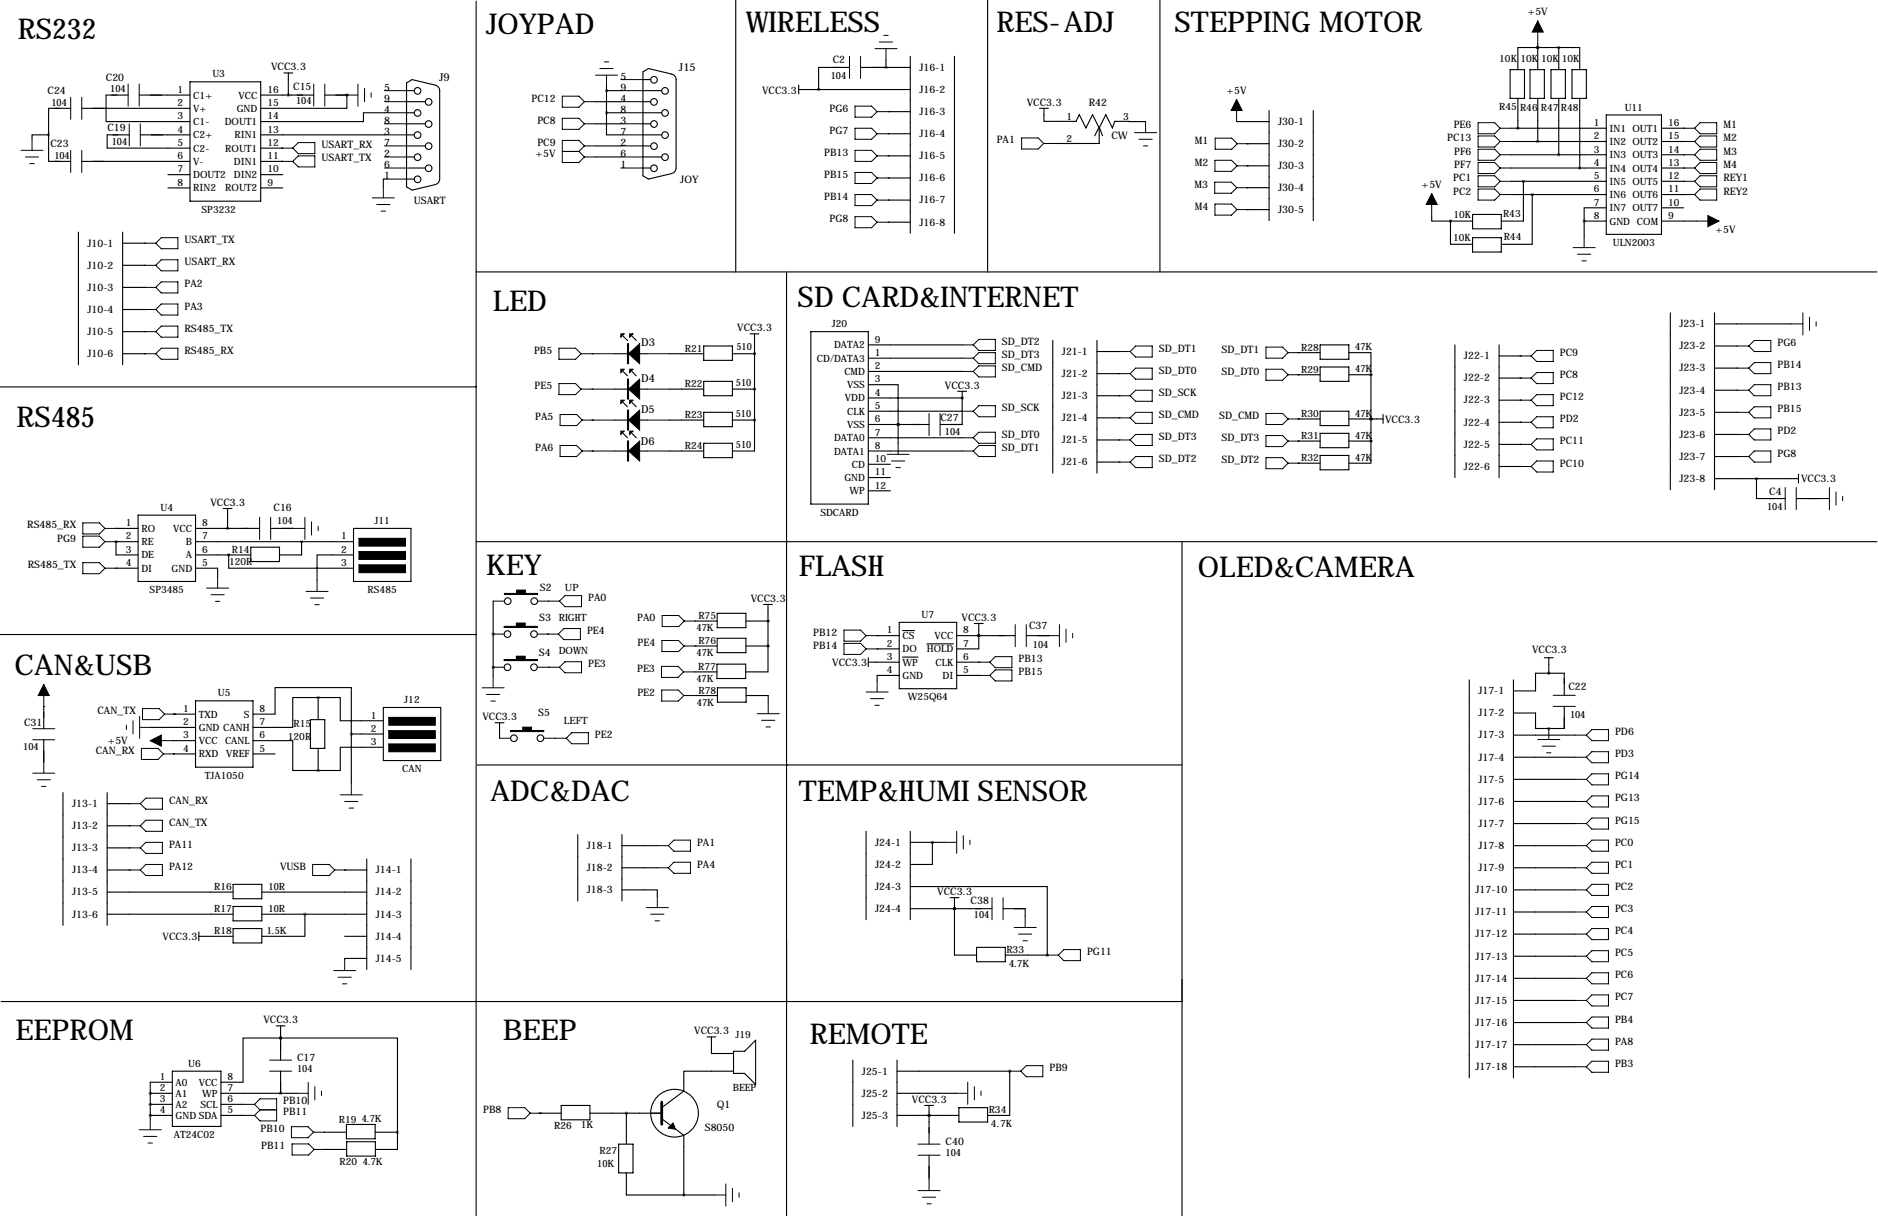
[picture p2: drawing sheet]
<svg xmlns="http://www.w3.org/2000/svg" width="432mm" height="279mm" viewBox="0 0 432 279" stroke-linecap="round" stroke-linejoin="round" font-family="sans-serif">
<g fill="none" stroke="#000" stroke-width=".25">
<path d="M43.7 18.8h16.2v27.4h-16.2zM65.3 16.8h2M66.3 16.8v5M100.1 19.6l-5.4-1.3-1.2 .8v23.8l1.2 .8 5.4-1.3M100.1 19.6a1.27 1.27 0 0 1 1 1.2M109.5 .3v279.1M139.4 19.8v6.1M147.8 18.3h1.8M154.4 17l-5.3-1.3-1.3 .8v23.9l1.3 .7 5.3-1.2M154.4 17a1.27 1.27 0 0 1 1 1.3v20.3a1.27 1.27 0 0 1-1 1.3M169.2 0v62.5M183.6 19.6v2"/>
<path d="M195.3 15.5h-7.1v5.1M197.9 15.5h11.4M203.7 13.7v1.8M209.3 13v40.6M219.5 13v40.6M227.1 0v62.5M266.7 0v62.5M347.2 16h3.3v6.6h-3.3zM349 16v-5.1h14.2v5.1M351.8 16h3.3v6.6h-3.3zM353.6 10.9h.1M353.6 9.9v6.1"/>
<path d="M356.6 16h3.3v6.6h-3.3zM358.4 10.9h.1M358.4 10.9v5.1M361.4 16h3.3v6.6h-3.3zM11.2 31h-3.8v1M16.3 24.9h-5.1v12.2h5.1M18.8 24.9h24.9M18.8 37.1h24.9M29.5 21.8h-5.1v6.1h19.3M29.7 31h-5.1v3h19.1M32 21.8h11.7M32.3 31h11.4"/>
<path d="M59.9 21.8h12.2M59.9 31h28.5M59.9 34h5.1M59.9 37.1h5.1M74.7 21.8h5.1M79.8 21.8v3.1h-19.9M79.8 21.8h.1M88.4 25.9h-4.8v2h-23.7M93.5 31h1.7M93.5 36.1h1.7M93.5 38.6h4.3M93.5 25.9h1.7"/>
<path d="M93.5 33.5h4.3M93.5 20.8h1.7M93.5 28.4h4.3M93.5 23.4h4.3M101.1 20.8v20.3a1.27 1.27 0 0 1-1 1.3M136.9 36.1h5.8M136.9 33.5h5.8M136.9 28.4h5.8M136.9 23.4h5.8M139.4 25.9v5.1h3.3M139.4 25.9h3.3M139.4 20.8h3.3"/>
<path d="M147.8 31h4.3M147.8 36.1h4.3M147.8 38.6h1.8M147.8 25.9h4.3M147.8 33.5h1.8M147.8 20.8h4.3M147.8 28.4h1.8M147.8 23.4h1.8M183.6 20.6h25.7M204.2 25.7h.1M204.2 30.7h.1M204.2 35.8h.1"/>
<path d="M204.2 25.7h5.1M204.2 30.7h5.1M204.2 35.8h5.1M239 24.9h2M240 24.9v3h7.4l.8-1.5 1.5 3 1.5-3 1.5 3 1.6-3 1.5 3 .5-1.5h7.1M252.7 29.2v3.8h-10.2M252.7 29.2l-1 2M252.7 29.2l.8 2M284.3 27.9h7.5M286.7 33h5.1M286.7 38.1h5.1M291.8 25.4v25.3"/>
<path d="M302 25.4v25.3M347.5 38.6h21.8M347.5 29.5h21.8M347.5 32.5h21.8M347.5 35.6h21.8M349 22.6v6.9M353.6 22.6v9.9M358.4 22.6v13M363.2 22.6v16M369.3 26.4h12.7v27.4h-12.7zM382 38.6h5.1M382 29.5h5.1"/>
<path d="M382 32.5h5.1M382 35.6h5.1M387.1 29.5h.1M387.1 32.5h.1M387.1 35.6h.1M387.1 38.6h.1M18 53.3v30.5M28.2 53.3v30.5M28.2 55.9h5.1M33.3 55.9h.1M38.6 40.1h5.1M38.6 43.2h5.1"/>
<path d="M59.9 40.1h5.1M59.9 43.2h5.1M88.4 41.1h-.3v1.8M93.5 41.1h1.7M204.2 40.9h.1M204.2 46h.1M204.2 51.1h.1M204.2 40.9h5.1M204.2 46h5.1M204.2 51.1h5.1M286.7 43.1h5.1M286.7 48.2h5.1"/>
<path d="M329.2 49.5v1.3h4.3M333.5 50.8h.1M333.5 50.8h5.1M333.5 50.8v5.3h5.1M338.6 49.3h6.6v3.3h-6.6zM338.6 54.6h6.6v3.3h-6.6zM347.5 41.7h21.8M347.5 44.7h21.8M350.3 41.7v9.1h-5.1M352.3 44.7v11.4h-7.1M364.2 50.8h.1M364.2 50.8h5.1"/>
<path d="M369.3 47.8h-5.1v6.6M382 41.7h5.1M382 44.7h5.1M382 47.8h5.1M382 50.8h8.1M387.1 41.7h.1M387.1 44.7h.1M28.2 61h5.1M28.2 66h5.1M28.2 71.1h5.1M28.2 76.2h5.1M33.3 61h.1"/>
<path d="M33.3 66h.1M33.3 71.1h.1M33.3 76.2h.1M109.5 62.5h322M143.3 77.2l1 1M145.3 77.2l1 1M161.8 79.5h6.6v3.3h-6.6zM172.5 76.7h2M173.5 76.7v26.9h-5.1M180.8 62.5v216.9M186.4 76.2h13.2v39.6h-13.2zM199.6 79.2h21.6"/>
<path d="M242.1 78.2v30.5M252.2 78.2v30.5M303.5 79.2h6.6v3.3h-6.6zM334.5 79.2v30.5M344.7 79.2v30.5M384 71.9v40.6M394.2 79.5h5.3M394.2 71.9v40.6M394.2 74.4h17.8M0 88.9h109.5M28.2 81.3h5.1M33.3 81.3h.1"/>
<path d="M136.1 81.3h.1M136.1 89.4h.1M136.1 96.5h.3M141.2 81.3h7.6M141.2 89.4h7.6M141.2 96.5h7.6M143.3 85.3l1 1.1M143.3 92.5l1 1M143.3 99.6l1 1M145.3 85.3l1 1.1M145.3 92.5l1 1M145.3 99.6l1 1"/>
<path d="M153.9 81.3h7.9M153.9 89.4h7.9M153.9 96.5h7.9M161.8 87.6h6.6v3.3h-6.6zM161.8 94.7h6.6v3.3h-6.6zM168.4 81.3h5.1M168.4 89.4h5.1M168.4 96.5h5.1M173.5 96.5h.1M173.5 89.4h.1M173.5 81.3h.1M199.6 88.4h6.9v9.1"/>
<path d="M199.6 82.3h21.6M199.6 85.3h21.6M199.6 91.4h21.6M199.6 94.5h21.6M199.6 97.5h14M206.5 97.5h.1M206.5 97.5v4.4M220.2 89.9h2M221.2 91.4h.1M221.2 89.9v7.6h-5M252.2 90.9h5.1M252.2 80.8h5.1"/>
<path d="M252.2 85.9h5.1M252.2 96h5.1M257.3 80.8h.1M257.3 85.9h.1M257.3 90.9h.1M257.3 96h.1M298.4 81h5.1M298.4 86.1h5.1M298.4 96.3h5.1M303.5 84.3h6.6v3.3h-6.6zM303.5 94.5h6.6v3.3h-6.6zM303.5 99.6h6.6v3.3h-6.6z"/>
<path d="M310.1 81h5.1v25.4h-5.1M310.1 86.1h5.1M310.1 96.3h7.9M315.2 86.1h.1M315.2 96.3h.1M318 95.2v2.1M344.7 81.8h5.1M344.7 86.9h5.1M344.7 91.9h5.1M344.7 97h5.1M394.2 94.7h5.3M394.2 84.6h5.3"/>
<path d="M394.2 89.7h5.3M394.2 99.8h5.3M31.7 118.4h13.3v15.2h-13.3zM51.3 116.8h2M52.3 116.8v4.6M136.1 103.6h.3M141.2 103.6h7.6M153.9 103.6h7.9M161.8 101.9h6.6v3.3h-6.6zM199.6 103.6h21.6M199.6 100.6h21.6M199.6 106.7h5.1"/>
<path d="M199.6 109.7h5.1M199.6 112.8h5.1M252.2 101.1h5.1M252.2 106.2h5.1M257.3 101.1h.1M257.3 106.2h.1M298.4 101.3h5.1M298.4 106.4h5.1M303.5 104.6h6.6v3.3h-6.6zM310.1 101.3h5.1M315.2 101.3h.1M344.7 102.1h5.1"/>
<path d="M344.7 107.2h5.1M394.2 104.9h5.3M394.2 110h19.3M403.9 110v4.6h6.6M413 114.6h5.1M413.5 109v2M418.1 114.6h.1M26.7 121.4h.1M26.7 130.6h.1M26.7 124.5h.1M26.7 124.5h5M26.7 121.4h5"/>
<path d="M26.7 124.5v3h5M26.7 130.6h5M45 124.5h36.3M45 121.4h14.7M45 127.5h12.7M45 130.6h5v2M52.6 127.5h.1M52.6 127.5v3.1h28.7M57.7 125.7h6.6v3.3h-6.6zM62.2 121.4h5.4M69.3 124.5v3h-5M81.3 127.5h-8.4v5.8"/>
<path d="M81.3 121.4h13.2v12.2h-13.2zM109.5 124.5h322M113.4 138.1v7.6M126.1 138.1h.1M175.6 138.9h2M176.6 138.9v9.5M271.8 124.5v154.9M0 145.8h109.5M113.4 145.7h.1M113.4 153.3h.1M113.4 145.7v9.8M125.8 145.7h.3"/>
<path d="M126.1 153.3h.1M159.7 154.4h5.1M159.8 159.8h5.1M159.8 148.4h.1M159.8 142.7h5.1M159.8 148.4h5.1M164.8 152.6h6.6v3.3h-6.6zM164.9 140.9h6.6v3.3h-6.6zM164.9 146.7h6.6v3.3h-6.6zM164.9 158h6.7v3.3h-6.7zM171.5 142.7h5.1M171.5 148.4h5.1"/>
<path d="M171.6 159.8h5v1.6M176.6 142.7h.1M176.6 148.4h.1M176.6 148.4v6h-5.2M199.6 151.1v2.1M199.6 152.1h7.2M201.7 146h.1M201.7 149.1h.1M201.7 146h5.1M201.7 149.1h5.1M206.8 143h13.2v15.2h-13.2zM206.8 155.2h-5.1v1.3"/>
<path d="M207.5 144.9h2.8M207.5 151h3.6M213.1 147.9h6.1M220 146h13.4M220 152.1h5M220 155.2h5M224 143.3h2.1M225 146h.1M225 152.1h.1M225 155.2h.1M225 143.3v5.8h-5M236 146h5"/>
<path d="M241 146h.1M337.8 156.2v91.4M348 156.2v91.4M355.1 151.1h2M356.1 154.7h-3v4.1h-5.1M356.1 154.7h3.6v5.1M356.1 151.1v3.6M10.1 162.4h.1M10.1 162.4v5M10.1 170v5.1M34.6 167.1h10.4M39.6 170.2h5.4"/>
<path d="M39.9 164.1h5.1M39.9 173.2h5.1M45 161h13.2v15.3h-13.2zM58.2 170.2h9.1v6.8h5.9M58.2 164.1h5v-6.1h17.6v10.7M58.2 173.2h5M71.4 165.4h3.3v6.6h-3.3zM73.2 160.3h-5.9v6.8h-9.1M73.2 160.3h.1M73.2 160.3h5v5.3h9.9M73.2 177h.1M73.2 160.3v5.1"/>
<path d="M73.2 172v5M80.8 168.7h7.3M80.8 168.7v11.4M88.1 171.7h-9.9v5.3h-5M88.1 162.6h13.2v12.2h-13.2zM109.7 175.8h162.1M113.8 166.1h2.1M114.9 166.1v3.5M127.6 169.6h.1M180.8 175.8h.1M348 163.8h5.1v3.6h3M348 168.9h14.2"/>
<path d="M348 174h14.2M348 179.1h14.2M356.1 167.4h.1M359.7 162.3v5.1h-3.6M14.5 182.1v30.5M24.6 182.1v30.5M24.6 184.7h5.1M24.6 189.7h5.1M24.6 194.8h5.1M24.6 199.9h5.1M29.7 184.7h.1M29.7 189.7h.1"/>
<path d="M29.7 194.8h.1M29.7 199.9h.1M79.2 199.9h5.1M84.3 197.4v25.4M94.5 197.4v25.4M132.8 191.8v15.2M143 194.3h8.1M143 199.4h8.1M143 191.8v15.2M199.1 191v20.3M209.3 191v20.3M209.3 193.5h8.1"/>
<path d="M214.4 193.5h.1M214.4 193.5v5.1h-5.1M348 184.1h14.2M348 189.2h14.2M348 194.3h14.2M348 199.4h14.2M24.6 205h29M24.6 210.1h29M45.7 215.1h7.9M45.7 214.1v2.1M53.6 203.2h6.6v3.3h-6.6zM53.6 208.3h6.6v3.3h-6.6z"/>
<path d="M53.6 213.4h6.6v3.3h-6.6zM60.2 205h24.1M60.2 210.1h24.1M70.1 210.1v5h-9.9M79.2 215.1h5.1M143 204.5h8.1v1.5M209.3 203.7h31.5v15.8M209.3 208.8h18.8M218.4 206.2h2.1M219.5 208.8h.1M219.5 206.2v13.3h5M224.5 217.7h6.6v3.3h-6.6z"/>
<path d="M230.6 208.8h5.1v1.8M231.1 219.5h9.7M240.8 219.5h.1M348 204.5h14.2M348 209.5h14.2M348 214.6h14.2M348 219.7h14.2M.3 230.1h109.2M63.5 235.7h2M64.5 238.5h-8.6v10.2h-5.1M64.5 238.5h.1M64.5 238.5h26.9v21.6"/>
<path d="M64.5 235.7v7.9M84.3 220.2h-5.1v.3M109.7 230.1h162.1M162.6 238.3h2M163.6 238.3v3.8h5.1M348 224.8h14.2M348 229.9h14.2M348 234.9h14.2M34.5 251.2h.1M34.5 253.7h.1M34.5 256.3h.1M34.5 251.2h5.1"/>
<path d="M34.5 253.7h5.1M34.5 256.3h5.1M39.6 246.1h11.2v12.7h-11.2zM39.6 248.7h-5.1v8.3M50.8 251.2h17.5M50.8 253.7h5.2M50.8 256.3h5.2M64.5 251.2h.1M64.5 246.1v5.1M79.7 258.4h6.6v3.3h-6.6zM124 255.8h5M129 254h6.6v3.3h-6.6z"/>
<path d="M135.6 255.8h16.5M144 255.8v7.1M152.1 257l5.1 3.9v13.7M168.7 246.1h-11.5v4.6l-5.1 3.8M168.7 241.6h2.5l2.5-2.6v10.2l-2.5-2.6h-2.5zM196.1 243.6v15.2M206.2 246.1h26M206.2 251.2h13.8M206.2 256.3h14.3M206.2 243.6v15.2M212.6 254h2M213.6 256.3h.1"/>
<path d="M213.6 254v8.9M220.5 254.5h6.6v3.3h-6.6zM232.2 246.1h.1M232.2 246.1v10.2h-5.1M348 240h14.2M348 245.1h14.2M74.6 260.1h5.1M74.6 264.1h5.1M79.7 262.3h6.6v3.3h-6.6zM86.3 260.1h5.1M91.4 260.1v4h-5.1M142.2 262.9h3.3v6.6h-3.3z"/>
<path d="M144 269.5v5.1h20.3M213.6 265.4v5.6"/>
<circle cx="150.4" cy="18.3" r=".76"/>
<circle cx="96" cy="31" r=".76"/>
<circle cx="96" cy="20.9" r=".76"/>
<circle cx="96" cy="36.1" r=".76"/>
<circle cx="96" cy="26" r=".76"/>
<circle cx="98.6" cy="33.6" r=".76"/>
<circle cx="98.6" cy="38.7" r=".76"/>
<circle cx="98.6" cy="23.4" r=".76"/>
<circle cx="98.6" cy="28.5" r=".76"/>
<circle cx="150.4" cy="33.6" r=".76"/>
<circle cx="150.4" cy="38.7" r=".76"/>
<circle cx="150.4" cy="23.4" r=".76"/>
<circle cx="150.4" cy="28.5" r=".76"/>
<circle cx="152.9" cy="31" r=".76"/>
<circle cx="152.9" cy="20.9" r=".76"/>
<circle cx="152.9" cy="26" r=".76"/>
<circle cx="152.9" cy="36.1" r=".76"/>
<circle cx="96" cy="41.2" r=".76"/>
<circle cx="116.7" cy="138.1" r=".76"/>
<circle cx="122.8" cy="138.1" r=".76"/>
<circle cx="116.7" cy="145.7" r=".76"/>
<circle cx="116.7" cy="153.3" r=".76"/>
<circle cx="122.8" cy="145.7" r=".76"/>
<circle cx="122.8" cy="153.3" r=".76"/>
<circle cx="118.2" cy="169.6" r=".76"/>
<circle cx="124.3" cy="169.6" r=".76"/>
<circle cx="155.1" cy="255.8" r="5.5"/>
</g>
<g fill="none" stroke="#000" stroke-width=".23">
<path d="M29.5 19.3v5.1M32 19.3v5.1M72.1 19.3v5.1M74.7 19.3v5.1M82.3 19.3v5.1M136.9 17.3h5.1M137.9 15.7h3.1M138.9 14.2h1.1M139.4 17.3v2.5M142.7 18.3h5.1M195.3 13v5M197.9 13v5"/>
<path d="M201.2 11.2h5M202.2 9.7h3M203.2 8.1h1M203.7 11.2v2.5M353.6 4.8v5.1M4.8 34.5h5.1M5.8 36.1h3.1M6.9 37.6h1M7.4 32v2.5M16.3 22.4v5M16.3 34.5v5.1M18.8 22.4v5"/>
<path d="M18.8 34.5v5.1M29.7 28.4v5.1M32.3 28.4v5.1M64.8 34h2.5M64.8 37.1h2.5M67.3 34l1.3-1.2h3.8v2.5h-3.8zM67.3 37.1l1.3-1.3h3.8v2.6h-3.8zM79.8 21.8h2.5M83.8 20.3v3.1M85.3 21.3v1.1M88.4 36.1h5.1M88.4 31h5.1"/>
<path d="M88.4 25.9h5.1M88.4 20.8h5.1M88.4 38.6h5.1M88.4 33.5h5.1M88.4 28.4h5.1M88.4 23.4h5.1M129.3 22.1h3.8l1.3 1.3-1.3 1.2h-3.8zM129.3 27.2h3.8l1.3 1.2-1.3 1.3h-3.8zM129.3 34.8h3.8M133.1 34.8l1.3 1.3M134.4 36.1h2.5M134.4 33.5h2.5"/>
<path d="M134.4 28.4h2.5M134.4 23.4h2.5M134.4 33.5l-1.3-1.2h-3.8v5h3.8l1.3-1.2M134.4 33.5l-1.3 1.3M142.7 36.1h5.1M142.7 31h5.1M142.7 25.9h5.1M142.7 20.8h5.1M142.7 38.6h5.1M142.7 33.5h5.1M142.7 28.4h5.1M142.7 23.4h5.1"/>
<path d="M196.6 34.5h3.8l1.3 1.3-1.3 1.3h-3.8zM196.6 24.4h3.8l1.3 1.3-1.3 1.2h-3.8zM196.6 29.5h3.8l1.3 1.2-1.3 1.3h-3.8zM196.6 39.6h3.8l1.3 1.3-1.3 1.3h-3.8zM201.7 35.8h2.5M201.7 25.7h2.5M201.7 30.7h2.5M234.9 31.7h3.8l1.3 1.3-1.3 1.2h-3.8zM240 33h2.5M260.9 30.5h5M261.9 32h3M262.9 33.5h1"/>
<path d="M263.4 27.9v2.6M279.3 36.8h3.9l1.2 1.3-1.2 1.3h-3.9zM279.4 31.8h3.8l1.3 1.2-1.3 1.3h-3.8zM284.3 22.9v5M284.4 38.1h2.6M284.5 33h2.5M339.9 37.3h3.8l1.2 1.3-1.2 1.3h-3.8zM339.9 28.2h3.8l1.2 1.3-1.2 1.2h-3.8zM339.9 31.2h3.8l1.2 1.3-1.2 1.3h-3.8zM339.9 34.3h3.8l1.2 1.3-1.2 1.2h-3.8zM344.9 38.6h2.6M344.9 29.5h2.6"/>
<path d="M344.9 32.5h2.6M344.9 35.6h2.6M387.1 38.6h2.5M387.1 29.5h2.5M387.1 32.5h2.5M387.1 35.6h2.5M389.6 38.6l1.3-1.3h3.8v2.6h-3.8zM389.6 32.5l1.3-1.3h3.8v2.6h-3.8zM389.6 35.6l1.3-1.3h3.8v2.5h-3.8zM390.9 28.2h3.8v2.5h-3.8l-1.3-1.2zM33.3 55.9h2.5M37.1 54.6h3.8v2.6h-3.8l-1.3-1.3z"/>
<path d="M85.6 45.5h5.1M86.6 47h3.1M87.6 48.5h1M88.1 42.9v2.6M88.4 41.1h5.1M196.6 44.7h3.8l1.3 1.3-1.3 1.2h-3.8zM196.6 49.8h3.8l1.3 1.3-1.3 1.2h-3.8zM201.7 40.9h2.5M201.7 46h2.5M201.7 51.1h2.5M279.3 41.9h3.8l1.3 1.2-1.3 1.3h-3.8zM279.3 46.9h3.9l1.2 1.3-1.2 1.2h-3.9z"/>
<path d="M284.4 43.1h2.5M284.4 48.2h2.6M329.2 44.4v5.1M339.9 43.4h3.8l1.2 1.3-1.2 1.3h-3.8zM339.9 40.4h3.8l1.2 1.3-1.2 1.2h-3.8zM344.9 44.7h2.6M344.9 41.7h2.6M361.7 56.9h5.1M362.7 58.4h3.1M363.7 59.9h1M364.2 54.4v2.5M387.1 44.7h2.5"/>
<path d="M387.1 41.7h2.5M389.6 44.7l1.3-1.3h3.8v2.6h-3.8zM390.1 50.8h5.1M390.9 40.4h3.8v2.5h-3.8l-1.3-1.2zM33.3 61h2.5M33.3 66h2.5M33.3 71.1h2.5M33.3 76.2h2.5M35.8 61l1.3-1.3h3.8v2.5h-3.8zM35.8 71.1l1.3-1.3h3.8v2.6h-3.8zM35.8 76.2l1.3-1.3h3.8v2.6h-3.8zM37.1 64.8h3.8v2.5h-3.8l-1.3-1.3z"/>
<path d="M221.2 79.2h2.6M225 78h3.9v2.5h-3.9l-1.2-1.3zM261.1 79.5h3.8v2.5h-3.8l-1.3-1.2zM291.1 79.8h3.8l1.3 1.2-1.3 1.3h-3.8zM399.5 79.5h2.6M403.4 78.2h3.8v2.6h-3.8l-1.3-1.3zM412 74.4h2.5M414.5 71.9v5.1M416.1 72.9v3M417.6 73.9v1M33.3 81.3h2.5M37.1 80h3.8v2.5h-3.8l-1.3-1.2z"/>
<path d="M128.5 80h3.8l1.3 1.3-1.3 1.2h-3.8zM128.5 88.1h3.8l1.3 1.3-1.3 1.3h-3.8zM128.8 95.2h3.8l1.3 1.3-1.3 1.3h-3.8zM133.6 81.3h7.6M133.6 89.4h7.6M133.9 96.5h7.3M148.8 81.3h5.1M148.8 89.4h5.1M148.8 96.5h5.1M213.6 95v5.1M216.2 95v5.1M221.2 82.3h2.6"/>
<path d="M221.2 85.3h2.6M221.2 94.5h2.6M223.8 85.3l1.2-1.2h3.9v2.5h-3.9zM225 81h3.9v2.6h-3.9l-1.2-1.3zM225 93.2h3.9v2.6h-3.9l-1.2-1.3zM225 99.3h3.9v2.6h-3.9l-1.2-1.3zM257.3 80.8h2.5M257.3 85.9h2.5M257.3 90.9h2.5M257.3 96h2.5M259.8 85.9l1.3-1.3h3.8v2.5h-3.8zM261.1 99.8h3.8v2.6h-3.8l-1.3-1.3z"/>
<path d="M261.1 89.7h3.8v2.5h-3.8l-1.3-1.3zM261.1 94.7h3.8v2.6h-3.8l-1.3-1.3zM291.1 84.8h3.8l1.3 1.3-1.3 1.3h-3.8zM291.1 95h3.8l1.3 1.3-1.3 1.2h-3.8zM296.2 81h2.5M296.2 86.1h2.5M296.2 96.3h2.5M349.5 81.8h2.5M349.5 86.9h2.5M349.5 91.9h2.5M349.5 97h2.5M352 91.9l1.3-1.2h3.8v2.5h-3.8z"/>
<path d="M352 86.9l1.3-1.3h3.8v2.5h-3.8zM352 81.8l1.3-1.3h3.8v2.6h-3.8zM352 97l1.3-1.2h3.8v2.5h-3.8zM399.5 84.6h2.6M399.5 89.7h2.6M399.5 94.7h2.6M399.5 99.8h2.6M402.1 89.7l1.3-1.3h3.8v2.5h-3.8zM402.1 94.7l1.3-1.2h3.8v2.5h-3.8zM403.4 83.3h3.8v2.6h-3.8l-1.3-1.3zM403.4 98.6h3.8v2.5h-3.8l-1.3-1.3zM59.7 118.9v5.1"/>
<path d="M62.2 118.9v5.1M70.1 118.9v5.1M71.6 119.9v3M128.8 102.4h3.8l1.3 1.2-1.3 1.3h-3.8zM133.9 103.6h7.3M148.8 103.6h5.1M204 104.4h5M205 105.9h3M206 107.4h1M206.5 101.9v2.5M221.2 103.6h2.6M221.2 100.6h2.6"/>
<path d="M225 102.4h3.9v2.5h-3.9l-1.2-1.3zM257.3 101.1h2.5M257.3 106.2h2.5M261.1 104.9h3.8v2.5h-3.8l-1.3-1.2zM291.1 100.1h3.8l1.3 1.2-1.3 1.3h-3.8zM291.1 105.2h3.8l1.3 1.2-1.3 1.3h-3.8zM296.2 101.3h2.5M296.2 106.4h2.5M349.5 102.1h2.5M349.5 107.2h2.5M352 107.2l1.3-1.3h3.8v2.6h-3.8zM352 102.1l1.3-1.3h3.8v2.6h-3.8z"/>
<path d="M399.5 104.9h2.6M402.1 104.9l1.3-1.3h3.8v2.6h-3.8zM410.5 112v5.1M413 112v5.1M418.1 114.6h2.5M420.6 112v5.1M422.1 113v3.1M423.7 114v1.1M19 120.1h3.9l1.2 1.3-1.2 1.3h-3.9zM19 123.2h3.9l1.2 1.3-1.2 1.2h-3.9zM19 129.3h3.9l1.2 1.3-1.2 1.2h-3.9zM24.1 121.4h2.6"/>
<path d="M24.1 130.6h2.6M24.1 124.5h2.6M47.5 135.1h5.1M48.5 136.7h3.1M49.5 138.2h1M50 132.6v2.5M67.6 121.4h2.5M70.4 135.9h5M71.4 137.4h3M72.4 138.9h1M72.9 133.3v2.6M73.2 120.9v1"/>
<path d="M113.4 138.1h2.6M123.6 138.1h5M129.9 136.9h3.8v2.5h-3.8l-1.3-1.3zM10.1 157.3v5.1M110.8 158h5.1M111.9 159.6h3M113.4 145.7h2.5M113.4 153.3h2.5M113.4 155.5v2.5M123.5 145.7h4.9M123.5 153.3h5.1M128.6 153.3l1.3-1.3h3.8v2.6h-3.8z"/>
<path d="M129.6 144.4h3.9v2.6h-3.9l-1.2-1.3zM152.1 153.1h3.8l1.3 1.3-1.3 1.3h-3.8zM152.1 158.5h3.9l1.2 1.3-1.2 1.3h-3.9zM152.2 147.2h3.8l1.3 1.2-1.3 1.3h-3.8zM152.2 141.4h3.9l1.2 1.3-1.2 1.3h-3.9zM157.2 154.4h2.5M157.2 159.8h2.6M157.3 148.4h2.5M157.3 142.7h2.6M194.1 144.8h3.8l1.2 1.2-1.2 1.3h-3.8zM194.1 147.8h3.8l1.2 1.3-1.2 1.3h-3.8zM199.1 146h2.6"/>
<path d="M199.1 159h5.1M199.1 149.1h2.6M201.7 156.5v2.5M225 152.1h2.6M225 155.2h2.6M228.9 150.9h3.8v2.5h-3.8l-1.3-1.3zM228.9 153.9h3.8v2.6h-3.8l-1.3-1.3zM233.4 143.5v5.1M236 143.5v5.1M241 146h2.6M243.6 143.5v5.1M245.1 144.5v3.1"/>
<path d="M246.6 145.5v1.1M357.1 159.8h5.1M7.5 167.4h5.1M7.5 170h5.1M7.5 177.6h5.1M8.5 179.2h3.1M10.1 175.1v2.5M29.1 166.6v1M30.6 165.6v3.1M32.1 167.1h2.5M32.1 164.6v5.1M32.5 172h3.8l1.3 1.2-1.3 1.3h-3.8z"/>
<path d="M32.8 162.8h3.8l1.2 1.3-1.2 1.3h-3.8zM34.5 170.2h5.1M37.6 173.2h2.5M37.8 164.1h2.6M112.9 161.1h1M114.9 169.6h2.5M125 169.6h2.6M127.7 169.6h2.5M131.5 168.4h3.8v2.5h-3.8l-1.3-1.3zM174.1 164h5.1M175.1 165.5h3.1M176.1 167h1"/>
<path d="M176.6 161.4v2.6M200.2 160.5h3M201.2 162.1h1M353.6 169.9h5M354.6 171.4h3M355.6 173h1M356.1 167.4v2.5M357.1 162.3h5.1M362.2 168.9h2.5M362.2 174h2.5M362.2 179.1h2.5M364.7 168.9l1.3-1.3h3.8v2.6h-3.8z"/>
<path d="M366 172.7h3.8v2.6h-3.8l-1.3-1.3zM366 177.8h3.8v2.5h-3.8l-1.3-1.2zM9.6 180.7h1M29.7 184.7h2.6M29.7 189.7h2.6M29.7 194.8h2.6M29.7 199.9h2.6M33.5 183.4h3.8v2.5h-3.8l-1.2-1.2zM33.5 188.5h3.8v2.5h-3.8l-1.2-1.3zM33.5 193.5h3.8v2.6h-3.8l-1.2-1.3zM33.5 198.6h3.8v2.6h-3.8l-1.2-1.3zM71.9 198.6h3.8l1.3 1.3-1.3 1.3h-3.8z"/>
<path d="M77 199.9h2.5M78.2 182.6h5.1M79.2 184.1h3.1M80.3 185.7h1M80.8 180.1v2.5M151.1 199.4h2.6M151.1 194.3h2.6M153.7 199.4l1.2-1.3h3.8v2.6h-3.8zM153.7 194.3l1.2-1.3h3.8v2.6h-3.8zM217.4 193.5h2.6M220 191v5.1M221.5 192v3.1"/>
<path d="M223 193v1.1M362.2 184.1h2.5M362.2 199.4h2.5M362.2 194.3h2.5M362.2 189.2h2.5M366 198.1h3.8v2.6h-3.8l-1.3-1.3zM366 193h3.8v2.6h-3.8l-1.3-1.3zM366 182.9h3.8v2.5h-3.8l-1.3-1.3zM366 188h3.8v2.5h-3.8l-1.3-1.3zM148.6 208.5h5.1M149.6 210.1h3.1M150.6 211.6h1"/>
<path d="M151.1 206v2.5M228.1 206.2v5.1M230.6 206.2v5.1M233.2 213.1h5.1M234.2 214.6h3M235.2 216.2h1M235.7 210.6v2.5M240.8 219.5h2.5M244.6 218.2h3.8v2.5h-3.8l-1.3-1.2zM362.2 214.6h2.5M362.2 204.5h2.5M362.2 209.5h2.5"/>
<path d="M362.2 219.7h2.5M366 203.2h3.8v2.5h-3.8l-1.3-1.2zM366 208.3h3.8v2.5h-3.8l-1.3-1.3zM366 213.4h3.8v2.5h-3.8l-1.3-1.3zM366 218.4h3.8v2.6h-3.8l-1.3-1.3zM76.7 223h5.1M77.7 224.5h3.1M78.7 226.1h1.1M79.2 220.5v2.5M362.2 224.8h2.5M362.2 229.9h2.5M362.2 234.9h2.5"/>
<path d="M366 223.5h3.8v2.6h-3.8l-1.3-1.3zM366 228.6h3.8v2.5h-3.8l-1.3-1.2zM366 233.7h3.8v2.5h-3.8l-1.3-1.3zM366 238.8h3.8v2.5h-3.8l-1.3-1.3zM32 259.6h5.1M34.5 257v2.6M56 253.7h2.5M56 256.3h2.5M58.5 253.7l1.3 1.3M58.5 253.7l1.3-1.2h3.8v5.1h-3.8l-1.3-1.3M59.8 255h3.8M59.8 255l-1.3 1.3"/>
<path d="M62 243.6h5.1M62 246.1h5.1M67 258.9h3.8l1.3 1.2-1.3 1.3h-3.8zM68.3 251.2h2.6M70.9 248.7v5M72.4 249.7v3M73.9 250.7v1M116.8 254.5h3.8l1.3 1.3-1.3 1.2h-3.8zM121.9 255.8h2.6M220 251.2h2.5M222.5 248.7v5M224 249.7v3"/>
<path d="M225.6 250.7v1M232.2 246.1h2.5M236 244.9h3.8v2.5h-3.8l-1.3-1.3zM362.2 245.1h2.5M362.2 240h2.5M366 243.8h3.8v2.6h-3.8l-1.3-1.3zM33 261.1h3.1M34 262.6h1.1M67.2 262.8h3.8l1.2 1.3-1.2 1.3h-3.8zM72.1 260.1h2.5M72.2 264.1h2.6M164.3 274.6h2.6"/>
<path d="M166.9 272v5.1M168.4 273v3.1M169.9 274.1v1M211.1 262.9h5.1M211.1 265.4h5.1M211.1 273.6h5.1M212.1 275.1h3M213.1 276.6h1M213.6 271v2.6"/>
</g>
<path d="M82.5 123.7h10.7v1.8h-10.7zM82.5 126.7h10.7v1.8h-10.7zM82.5 129.8h10.7v1.8h-10.7zM89.4 164.8h10.7v1.8h-10.7zM89.4 167.9h10.7v1.8h-10.7zM89.4 170.9h10.7v1.8h-10.7zM154.7 258.1l.6 1.3-1.6-.2z" fill="#000" stroke="#000" stroke-width=".25"/>
<g fill="#000" stroke="#000" stroke-width=".23">
<path d="M353.6 4.8l1.2 2.6h-2.5zM284.3 22.9l1.3 2.5h-2.5zM329.2 44.4l1.3 2.6h-2.6zM392.7 49.5l2.5 1.3-2.5 1.3zM142.7 76.7h.8l-.8 .8zM144.3 79h.2v4.6h-.2zM144.8 76.7h.7l-.7 .8zM144.5 81.3l2.6-2.3v4.6zM142.7 84.8h.8l-.8 .8zM142.7 91.9h.8l-.8 .8zM142.7 99.1h.8l-.8 .7zM144.3 87.1h.2v4.6h-.2z"/>
<path d="M144.3 94.2h.2v4.6h-.2zM144.8 84.8h.7l-.7 .8zM144.8 91.9h.7l-.7 .8zM144.8 99.1h.7l-.7 .7zM144.5 89.4l2.6-2.3v4.6zM144.5 96.5l2.6-2.3v4.6zM144.3 101.3h.2v4.6h-.2zM144.5 103.6l2.6-2.3v4.6zM116 136.3h2.8v-.7h2v.7h2.8v.3h-7.6zM10.1 157.3l1.2 2.5h-2.5zM115.9 143.9h2.8v-.7h2.1v.7h2.7v.3h-7.6zM115.9 151.5h2.8v-.7h2.1v.7h2.7v.3h-7.6z"/>
<path d="M34.5 170.2l2.6-1.3v2.5zM117.4 167.8h2.8v-.7h2v.7h2.8v.3h-7.6z"/>
</g>
<path d="M152.1 253.2v5.1" fill="none" stroke="#000" stroke-width=".63"/>
<path d="M79.7 21.8a.05 .05 0 0 0 .1 0 .05 .05 0 0 0-.1 0zM69.3 124.5a.05 .05 0 0 0 .1 0 .05 .05 0 0 0-.1 0zM73.1 160.3a.05 .05 0 0 0 .1 0 .05 .05 0 0 0-.1 0zM73.1 177a.05 .05 0 0 0 .1 0 .05 .05 0 0 0-.1 0zM80.7 168.7a.05 .05 0 0 0 .1 0 .05 .05 0 0 0-.1 0zM34.5 251.2a.05 .05 0 0 0 .1 0 .05 .05 0 0 0-.1 0zM34.5 253.7a.05 .05 0 0 0 .1 0 .05 .05 0 0 0-.1 0zM34.5 256.3a.05 .05 0 0 0 .1 0 .05 .05 0 0 0-.1 0zM139.4 25.9a.05 .05 0 0 0 .1 0 .05 .05 0 0 0-.1 0zM139.4 20.8a.05 .05 0 0 0 .1 0 .05 .05 0 0 0-.1 0zM403.8 110a.05 .05 0 0 0 .1 0 .05 .05 0 0 0-.1 0zM221.2 91.4a.05 .05 0 0 0 .1 0 .05 .05 0 0 0-.1 0zM225 146.1a.05 .05 0 0 0 .1 0 .05 .05 0 0 0-.1 0zM225 146.1a.05 .05 0 0 0 .1 0 .05 .05 0 0 0-.1 0zM219.4 208.8a.05 .05 0 0 0 .1 0 .05 .05 0 0 0-.1 0zM219.4 208.8a.05 .05 0 0 0 .1 0 .05 .05 0 0 0-.1 0zM232.1 246.1a.05 .05 0 0 0 .1 0 .05 .05 0 0 0-.1 0zM26.6 124.5a.05 .05 0 0 0 .1 0 .05 .05 0 0 0-.1 0zM364.2 50.8a.05 .05 0 0 0 .1 0 .05 .05 0 0 0-.1 0zM353.5 10.9a.05 .05 0 0 0 .1 0 .05 .05 0 0 0-.1 0zM353.5 10.9a.05 .05 0 0 0 .1 0 .05 .05 0 0 0-.1 0zM353.5 32.5a.05 .05 0 0 0 .1 0 .05 .05 0 0 0-.1 0zM350.2 41.7a.05 .05 0 0 0 .1 0 .05 .05 0 0 0-.1 0z" fill="#000" stroke="#000" stroke-width=".63"/>
<g font-size="6.6">
<text x="4.1" y="8.9">RS232</text>
<text x="111.8" y="7.9">JOYPAD</text>
<text x="171.4" y="7.4">W</text>
<text x="176.7" y="7.4">IRELESS</text>
<text x="229.1" y="7.4">RES-ADJ</text>
<text x="270.1" y="7.3">STEPPING MOTOR</text>
<text x="113.3" y="71.4">LED</text>
<text x="183.4" y="70.6">SD CARD&amp;INTERNET</text>
<text x="3.8" y="98">RS485</text>
<text x="111.8" y="132.1">KEY</text>
<text x="183.6" y="132.3">FLASH</text>
<text x="275.4" y="132.6">OLED&amp;CAMERA</text>
<text x="3.3" y="155.2">CAN&amp;USB</text>
<text x="112.8" y="184.1">ADC&amp;DAC</text>
<text x="183.6" y="184.1">TEMP&amp;HUMI SENSOR</text>
<text x="3.6" y="239">EEPROM</text>
<text x="115.6" y="238.9">BEEP</text>
<text x="186.2" y="239.8">REMOTE</text>
</g>
<g font-size="2.5">
<text x="156.1" y="16.3">J15</text>
<text x="100.9" y="18.6">J9</text>
<text x="147.5" y="79.6">D3</text>
<text x="147.5" y="87.8">D4</text>
<text x="147.4" y="94.8">D5</text>
<text x="147.4" y="102.2">D6</text>
</g>
<g font-size="2.4">
<text x="351.3" y="3.6">+5V</text>
<text x="62.3" y="16.2">VCC3.3</text>
<text x="191.5" y="14.4">C2</text>
<text x="211.4" y="16.3">J16-1</text>
<text x="10.9" y="21.6">C24</text>
<text x="24.3" y="18.6">C20</text>
<text x="67.4" y="20.8">C15</text>
<text x="88.3" y="20.8">5</text>
<text x="88.3" y="23.4">9</text>
<text x="122.2" y="23.4">PC12</text>
<text x="142.7" y="23.4">4</text>
<text x="142.7" y="18.3">5</text>
<text x="142.7" y="20.8">9</text>
<text x="175.2" y="21.5">VCC3.3</text>
<text x="211.4" y="21.3">J16-2</text>
<text x="282" y="21.6">+5V</text>
<text x="88.3" y="25.9">4</text>
<text x="88.3" y="28.4">8</text>
<text x="123.6" y="28.4">PC8</text>
<text x="142.7" y="28.4">3</text>
<text x="142.7" y="25.9">8</text>
<text x="190.7" y="25.7">PG6</text>
<text x="211.4" y="26.4">J16-3</text>
<text x="236.1" y="24.3">VCC3.3</text>
<text x="250.3" y="24.4">R42</text>
<text x="293.9" y="28.7">J30-1</text>
<text x="334.3" y="29.5">PE6</text>
<text x="396.2" y="29.5">M1</text>
<text x="11.6" y="33.8">C23</text>
<text x="24.7" y="30.2">C19</text>
<text x="73.9" y="34">USART_RX</text>
<text x="88.3" y="31">3</text>
<text x="88.3" y="33.5">7</text>
<text x="123.6" y="33.5">PC9</text>
<text x="142.7" y="33.5">2</text>
<text x="142.7" y="31">7</text>
<text x="189.5" y="35.8">PB13</text>
<text x="190.7" y="30.7">PG7</text>
<text x="211.4" y="31.5">J16-4</text>
<text x="229.2" y="33">PA1</text>
<text x="255.5" y="32">CW</text>
<text x="274.8" y="33">M1</text>
<text x="293.9" y="33.8">J30-2</text>
<text x="332.8" y="32.5">PC13</text>
<text x="334.4" y="35.6">PF6</text>
<text x="396.2" y="32.5">M2</text>
<text x="396.2" y="35.6">M3</text>
<text x="73.9" y="37.1">USART_TX</text>
<text x="88.3" y="41.1">1</text>
<text x="88.3" y="36.1">2</text>
<text x="88.3" y="38.6">6</text>
<text x="123.1" y="36.1">+5V</text>
<text x="142.7" y="38.6">1</text>
<text x="142.7" y="36.1">6</text>
<text x="189.5" y="40.9">PB15</text>
<text x="211.4" y="36.6">J16-5</text>
<text x="211.4" y="41.7">J16-6</text>
<text x="274.7" y="38.1">M2</text>
<text x="293.9" y="38.9">J30-3</text>
<text x="334.1" y="41.7">PC1</text>
<text x="334.4" y="38.6">PF7</text>
<text x="396.2" y="38.6">M4</text>
<text x="396.2" y="41.7">REY1</text>
<text x="95.1" y="46.8">USART</text>
<text x="156.4" y="42">JOY</text>
<text x="189.5" y="46">PB14</text>
<text x="211.4" y="46.7">J16-7</text>
<text x="274.6" y="43.1">M3</text>
<text x="293.9" y="43.9">J30-4</text>
<text x="326.9" y="43.2">+5V</text>
<text x="334.1" y="44.7">PC2</text>
<text x="396.2" y="44.7">REY2</text>
<text x="190.7" y="51.1">PG8</text>
<text x="211.4" y="51.8">J16-8</text>
<text x="274.7" y="48.2">M4</text>
<text x="293.9" y="48.9">J30-5</text>
<text x="394.4" y="53.6">+5V</text>
<text x="20.1" y="56.6">J10-1</text>
<text x="42.4" y="55.9">USART_TX</text>
<text x="20.1" y="61.7">J10-2</text>
<text x="42.4" y="61">USART_RX</text>
<text x="20.1" y="66.8">J10-3</text>
<text x="20.1" y="71.9">J10-4</text>
<text x="42.4" y="66">PA2</text>
<text x="42.4" y="71.1">PA3</text>
<text x="20.1" y="77">J10-5</text>
<text x="42.4" y="76.2">RS485_TX</text>
<text x="169.5" y="76.1">VCC3.3</text>
<text x="386.1" y="75.2">J23-1</text>
<text x="20.1" y="82">J10-6</text>
<text x="42.4" y="81.3">RS485_RX</text>
<text x="122.8" y="81.3">PB5</text>
<text x="230.4" y="79.2">SD_DT2</text>
<text x="230.4" y="82.3">SD_DT3</text>
<text x="244.2" y="81.5">J21-1</text>
<text x="266.4" y="80.8">SD_DT1</text>
<text x="280.9" y="81">SD_DT1</text>
<text x="336.6" y="82.5">J22-1</text>
<text x="358.6" y="81.8">PC9</text>
<text x="386.1" y="80.3">J23-2</text>
<text x="408.7" y="79.5">PG6</text>
<text x="122.9" y="89.4">PE5</text>
<text x="217.3" y="89.3">VCC3.3</text>
<text x="230.4" y="85.3">SD_CMD</text>
<text x="244.2" y="86.6">J21-2</text>
<text x="266.4" y="85.9">SD_DT0</text>
<text x="280.9" y="86.1">SD_DT0</text>
<text x="336.6" y="87.6">J22-2</text>
<text x="358.6" y="86.9">PC8</text>
<text x="386.1" y="85.3">J23-3</text>
<text x="408.7" y="84.6">PB14</text>
<text x="408.7" y="89.7">PB13</text>
<text x="230.4" y="94.5">SD_SCK</text>
<text x="244.2" y="91.7">J21-3</text>
<text x="266.4" y="90.9">SD_SCK</text>
<text x="336.6" y="92.7">J22-3</text>
<text x="358.6" y="91.9">PC12</text>
<text x="386.1" y="90.4">J23-4</text>
<text x="386.1" y="95.5">J23-5</text>
<text x="408.7" y="94.7">PB15</text>
<text x="123" y="96.5">PA5</text>
<text x="216.2" y="96.8">C27</text>
<text x="230.4" y="100.6">SD_DT0</text>
<text x="244.2" y="96.8">J21-4</text>
<text x="244.2" y="101.9">J21-5</text>
<text x="266.4" y="96">SD_CMD</text>
<text x="266.4" y="101.1">SD_DT3</text>
<text x="280.3" y="96.3">SD_CMD</text>
<text x="280.9" y="101.3">SD_DT3</text>
<text x="318.5" y="97.2">VCC3.3</text>
<text x="336.6" y="97.8">J22-4</text>
<text x="358.6" y="97">PD2</text>
<text x="386.1" y="100.6">J23-6</text>
<text x="408.7" y="99.8">PD2</text>
<text x="123" y="103.6">PA6</text>
<text x="230.4" y="103.6">SD_DT1</text>
<text x="244.2" y="106.9">J21-6</text>
<text x="266.4" y="106.2">SD_DT2</text>
<text x="280.9" y="106.4">SD_DT2</text>
<text x="336.6" y="102.9">J22-5</text>
<text x="336.6" y="107.9">J22-6</text>
<text x="358.6" y="102.1">PC11</text>
<text x="358.6" y="107.2">PC10</text>
<text x="386.1" y="105.7">J23-7</text>
<text x="408.7" y="104.9">PG8</text>
<text x="386.1" y="110.7">J23-8</text>
<text x="406.8" y="113.6">C4</text>
<text x="414.1" y="110.8">VCC3.3</text>
<text x="48.4" y="116.2">VCC3.3</text>
<text x="62.9" y="117.4">C16</text>
<text x="6.3" y="121.4">RS485_RX</text>
<text x="13.2" y="124.5">PG9</text>
<text x="6.4" y="130.6">RS485_TX</text>
<text x="124.2" y="135.8">S2</text>
<text x="124" y="142.8">S3</text>
<text x="135.2" y="138.1">PA0</text>
<text x="146.5" y="142.7">PA0</text>
<text x="172.6" y="138.3">VCC3.3</text>
<text x="221.1" y="142.6">VCC3.3</text>
<text x="135" y="145.7">PE4</text>
<text x="146.6" y="148.4">PE4</text>
<text x="187" y="146">PB12</text>
<text x="187" y="149.1">PB14</text>
<text x="236.6" y="144.6">C37</text>
<text x="352.3" y="149.9">VCC3.3</text>
<text x="123.9" y="150.6">S4</text>
<text x="135.2" y="153.3">PE3</text>
<text x="146.5" y="154.4">PE3</text>
<text x="191.4" y="153.1">VCC3.3</text>
<text x="234.2" y="152.1">PB13</text>
<text x="234.2" y="155.2">PB15</text>
<text x="146.5" y="159.8">PE2</text>
<text x="339.9" y="159.5">J17-1</text>
<text x="360.6" y="158.5">C22</text>
<text x="5.5" y="166.8">C31</text>
<text x="22.4" y="164.1">CAN_TX</text>
<text x="110.9" y="165.5">VCC3.3</text>
<text x="123.7" y="164.5">S5</text>
<text x="339.9" y="164.6">J17-2</text>
<text x="22" y="173.2">CAN_RX</text>
<text x="24.8" y="170.9">+5V</text>
<text x="136.8" y="169.6">PE2</text>
<text x="339.9" y="169.7">J17-3</text>
<text x="371.3" y="168.9">PD6</text>
<text x="371.3" y="174">PD3</text>
<text x="339.9" y="174.8">J17-4</text>
<text x="339.9" y="179.8">J17-5</text>
<text x="371.3" y="179.1">PG14</text>
<text x="16.6" y="185.4">J13-1</text>
<text x="38.9" y="184.7">CAN_RX</text>
<text x="339.9" y="184.9">J17-6</text>
<text x="371.3" y="184.1">PG13</text>
<text x="16.6" y="190.5">J13-2</text>
<text x="38.9" y="189.7">CAN_TX</text>
<text x="339.9" y="190">J17-7</text>
<text x="371.3" y="189.2">PG15</text>
<text x="16.6" y="195.6">J13-3</text>
<text x="38.9" y="194.8">PA11</text>
<text x="134.9" y="195.1">J18-1</text>
<text x="160.3" y="194.3">PA1</text>
<text x="201.2" y="194.3">J24-1</text>
<text x="339.9" y="195.1">J17-8</text>
<text x="371.3" y="194.3">PC0</text>
<text x="16.6" y="200.7">J13-4</text>
<text x="38.9" y="199.9">PA12</text>
<text x="64.4" y="199.9">VUSB</text>
<text x="86.4" y="200.7">J14-1</text>
<text x="134.9" y="200.2">J18-2</text>
<text x="160.3" y="199.4">PA4</text>
<text x="201.2" y="199.4">J24-2</text>
<text x="339.9" y="200.2">J17-9</text>
<text x="371.3" y="199.4">PC1</text>
<text x="16.6" y="205.7">J13-5</text>
<text x="86.4" y="205.7">J14-2</text>
<text x="134.9" y="205.2">J18-3</text>
<text x="201.2" y="204.5">J24-3</text>
<text x="201.2" y="209.5">J24-4</text>
<text x="215.5" y="205.6">VCC3.3</text>
<text x="223.2" y="207.8">C38</text>
<text x="339.2" y="205.2">J17-10</text>
<text x="371.3" y="204.5">PC2</text>
<text x="371.3" y="209.5">PC3</text>
<text x="16.6" y="210.8">J13-6</text>
<text x="86.4" y="210.8">J14-3</text>
<text x="86.4" y="215.9">J14-4</text>
<text x="339.2" y="210.3">J17-11</text>
<text x="339.2" y="215.4">J17-12</text>
<text x="371.3" y="214.6">PC4</text>
<text x="37.4" y="216">VCC3.3</text>
<text x="86.4" y="221">J14-5</text>
<text x="249.9" y="219.5">PG11</text>
<text x="339.2" y="220.5">J17-13</text>
<text x="371.3" y="219.7">PC5</text>
<text x="339.2" y="225.6">J17-14</text>
<text x="371.3" y="224.8">PC6</text>
<text x="339.2" y="230.6">J17-15</text>
<text x="371.3" y="229.9">PC7</text>
<text x="60.6" y="235.1">VCC3.3</text>
<text x="159.6" y="237.6">VCC3.3</text>
<text x="339.2" y="235.7">J17-16</text>
<text x="371.3" y="234.9">PB4</text>
<text x="68.3" y="243.8">C17</text>
<text x="339.2" y="240.8">J17-17</text>
<text x="339.2" y="245.9">J17-18</text>
<text x="371.3" y="245.1">PB3</text>
<text x="371.3" y="240">PA8</text>
<text x="198.2" y="246.9">J25-1</text>
<text x="198.2" y="252">J25-2</text>
<text x="241.3" y="246.1">PB9</text>
<text x="65.1" y="253.7">PB10</text>
<text x="65.1" y="256.3">PB11</text>
<text x="111.1" y="255.8">PB8</text>
<text x="164.8" y="254.5">Q1</text>
<text x="198.2" y="257">J25-3</text>
<text x="209.7" y="253.4">VCC3.3</text>
<text x="59.9" y="260.1">PB10</text>
<text x="162.1" y="260">S8050</text>
<text x="217.4" y="263.1">C40</text>
<text x="60.1" y="264.1">PB11</text>
</g>
<g font-size="2.3">
<text x="48.8" y="17.8">U3</text>
<text x="344.7" y="14.3">10K</text>
<text x="349.6" y="14.3">10K</text>
<text x="354.3" y="14.2">10K</text>
<text x="359.1" y="14.2">10K</text>
<text x="25.3" y="21.2">104</text>
<text x="40.8" y="21.3">1</text>
<text x="44.4" y="22.7">C1+</text>
<text x="54.8" y="22.7">VCC</text>
<text x="61.5" y="21.3">16</text>
<text x="68.1" y="24">104</text>
<text x="191" y="18.1">104</text>
<text x="11.8" y="24.3">104</text>
<text x="40.8" y="24.4">2</text>
<text x="40.8" y="27.4">3</text>
<text x="44.4" y="25.7">V+</text>
<text x="44.4" y="28.7">C1-</text>
<text x="51.7" y="28.7">DOUT1</text>
<text x="54.4" y="25.7">GND</text>
<text x="61.5" y="24.4">15</text>
<text x="61.5" y="27.4">14</text>
<text x="245.2" y="27.5">1</text>
<text x="258.3" y="27.6">3</text>
<text x="344.7" y="25.3">R45</text>
<text x="349.5" y="25.4">R46</text>
<text x="354.3" y="25.5">R47</text>
<text x="358.9" y="25.5">R48</text>
<text x="366.5" y="29">1</text>
<text x="373.6" y="25.4">U11</text>
<text x="383.5" y="29">16</text>
<text x="25.7" y="33.3">104</text>
<text x="40.8" y="30.5">4</text>
<text x="40.8" y="33.5">5</text>
<text x="44.4" y="31.8">C2+</text>
<text x="44.4" y="34.8">C2-</text>
<text x="51.8" y="34.8">ROUT1</text>
<text x="53.9" y="31.8">RIN1</text>
<text x="61.5" y="30.5">13</text>
<text x="61.5" y="33.5">12</text>
<text x="245.2" y="32.6">2</text>
<text x="366.5" y="32">2</text>
<text x="366.5" y="35.1">3</text>
<text x="370.1" y="30.3">IN1 OUT1</text>
<text x="370.1" y="33.3">IN2 OUT2</text>
<text x="383.5" y="32">15</text>
<text x="383.5" y="35.1">14</text>
<text x="12.5" y="36.5">104</text>
<text x="40.8" y="36.6">6</text>
<text x="40.8" y="39.6">7</text>
<text x="44.4" y="37.9">V-</text>
<text x="44.4" y="40.9">DOUT2</text>
<text x="53.8" y="37.9">DIN1</text>
<text x="53.8" y="40.9">DIN2</text>
<text x="61.5" y="36.6">11</text>
<text x="61.5" y="39.6">10</text>
<text x="366.5" y="38.1">4</text>
<text x="366.5" y="41.1">5</text>
<text x="370.1" y="36.4">IN3 OUT3</text>
<text x="370.1" y="39.4">IN4 OUT4</text>
<text x="383.5" y="38.1">13</text>
<text x="383.5" y="41.1">12</text>
<text x="40.8" y="42.7">8</text>
<text x="44.4" y="44">RIN2</text>
<text x="51.8" y="44">ROUT2</text>
<text x="61.5" y="42.7">9</text>
<text x="366.5" y="44.2">6</text>
<text x="366.5" y="47.2">7</text>
<text x="370.1" y="42.5">IN5 OUT5</text>
<text x="370.1" y="45.5">IN6 OUT6</text>
<text x="383.5" y="44.2">11</text>
<text x="383.5" y="47.2">10</text>
<text x="46.3" y="48.9">SP3232</text>
<text x="334.2" y="50">10K</text>
<text x="345.6" y="49.8">R43</text>
<text x="366.5" y="50.3">8</text>
<text x="370.1" y="48.6">IN7 OUT7</text>
<text x="370.1" y="51.6">GND COM</text>
<text x="383.5" y="50.3">9</text>
<text x="334.1" y="55.4">10K</text>
<text x="345.7" y="55.2">R44</text>
<text x="370.9" y="56.5">ULN2003</text>
<text x="191.3" y="75.2">J20</text>
<text x="157.5" y="80.8">R21</text>
<text x="169.3" y="80.5">510</text>
<text x="187.8" y="83.1">CD/DATA3</text>
<text x="191.8" y="80.1">DATA2</text>
<text x="201.2" y="78.7">9</text>
<text x="201.2" y="81.8">1</text>
<text x="299.2" y="80.6">R28</text>
<text x="311.6" y="80.5">47K</text>
<text x="157.5" y="89">R22</text>
<text x="169.2" y="88.8">510</text>
<text x="194.1" y="86.2">CMD</text>
<text x="194.8" y="89.2">VSS</text>
<text x="201.2" y="84.8">2</text>
<text x="201.2" y="87.9">3</text>
<text x="299.2" y="85.6">R29</text>
<text x="311.6" y="85.6">47K</text>
<text x="169.2" y="95.7">510</text>
<text x="194.3" y="92.2">VDD</text>
<text x="194.8" y="95.3">CLK</text>
<text x="201.2" y="90.9">4</text>
<text x="201.2" y="94">5</text>
<text x="299.2" y="95.8">R30</text>
<text x="311.6" y="95.7">47K</text>
<text x="157.5" y="96.1">R23</text>
<text x="191.8" y="101.4">DATA0</text>
<text x="194.8" y="98.3">VSS</text>
<text x="201.2" y="97">6</text>
<text x="201.2" y="100.1">7</text>
<text x="217.3" y="99.9">104</text>
<text x="299.2" y="100.9">R31</text>
<text x="311.6" y="100.8">47K</text>
<text x="157.5" y="103.2">R24</text>
<text x="169.2" y="102.9">510</text>
<text x="191.8" y="104.4">DATA1</text>
<text x="195.9" y="107.5">CD</text>
<text x="201.2" y="103.1">8</text>
<text x="201.2" y="106.2">10</text>
<text x="299.2" y="106">R32</text>
<text x="311.6" y="105.9">47K</text>
<text x="194.1" y="110.5">GND</text>
<text x="195.3" y="113.6">WP</text>
<text x="201.2" y="109.2">11</text>
<text x="201.2" y="112.3">12</text>
<text x="36.9" y="117.3">U4</text>
<text x="188.6" y="118.5">SDCARD</text>
<text x="406.3" y="117.1">104</text>
<text x="28.9" y="120.9">1</text>
<text x="28.9" y="124">2</text>
<text x="32.5" y="122.2">RO</text>
<text x="32.5" y="125.3">RE</text>
<text x="39.8" y="122.2">VCC</text>
<text x="42.7" y="125.3">B</text>
<text x="46.5" y="120.9">8</text>
<text x="46.5" y="124">7</text>
<text x="63.8" y="120.5">104</text>
<text x="78.4" y="124">1</text>
<text x="86.1" y="120.4">J11</text>
<text x="28.9" y="127">3</text>
<text x="28.9" y="130">4</text>
<text x="32.5" y="128.3">DE</text>
<text x="32.5" y="131.4">DI</text>
<text x="39.4" y="131.4">GND</text>
<text x="42.7" y="128.3">A</text>
<text x="46.5" y="127">6</text>
<text x="46.5" y="130">5</text>
<text x="52.7" y="129.9">120R</text>
<text x="53.3" y="127.1">R14</text>
<text x="78.4" y="127">2</text>
<text x="78.4" y="130">3</text>
<text x="34.4" y="136.2">SP3485</text>
<text x="84.5" y="136.2">RS485</text>
<text x="129.9" y="135.8">UP</text>
<text x="128.5" y="142.6">RIGHT</text>
<text x="160.6" y="142.2">R75</text>
<text x="211.9" y="142">U7</text>
<text x="160.2" y="145">47K</text>
<text x="160.6" y="148">R76</text>
<text x="203.9" y="145.5">1</text>
<text x="203.9" y="148.6">2</text>
<text x="207.5" y="146.9">CS</text>
<text x="207.5" y="149.9">DO</text>
<text x="213.1" y="149.9">HOLD</text>
<text x="214.9" y="146.9">VCC</text>
<text x="221.5" y="145.5">8</text>
<text x="221.5" y="148.6">7</text>
<text x="237.5" y="148.8">104</text>
<text x="128.5" y="150.4">DOW</text>
<text x="133.6" y="150.4">N</text>
<text x="160.2" y="150.8">47K</text>
<text x="160.5" y="153.9">R77</text>
<text x="203.9" y="151.6">3</text>
<text x="203.9" y="154.7">4</text>
<text x="207.5" y="153">WP</text>
<text x="207.5" y="156">GND</text>
<text x="215.1" y="153">CLK</text>
<text x="216.7" y="156">DI</text>
<text x="221.5" y="151.6">6</text>
<text x="221.5" y="154.7">5</text>
<text x="50.1" y="160">U5</text>
<text x="93" y="161.5">J12</text>
<text x="160.1" y="156.7">47K</text>
<text x="160.6" y="159.4">R78</text>
<text x="208.7" y="160.9">W25Q64</text>
<text x="42.1" y="163.6">1</text>
<text x="42.1" y="166.6">2</text>
<text x="45.7" y="164.9">TXD</text>
<text x="45.7" y="167.9">GND CANH</text>
<text x="56.1" y="164.9">S</text>
<text x="59.7" y="163.6">8</text>
<text x="59.7" y="166.6">7</text>
<text x="67.5" y="167">R15</text>
<text x="85.3" y="165.1">1</text>
<text x="129.6" y="166.4">LEFT</text>
<text x="160.2" y="162.1">47K</text>
<text x="361" y="164.9">104</text>
<text x="5.3" y="172.4">104</text>
<text x="42.1" y="169.7">3</text>
<text x="42.1" y="172.7">4</text>
<text x="45.7" y="171">VCC</text>
<text x="51.7" y="171">CANL</text>
<text x="59.7" y="169.7">6</text>
<text x="59.7" y="172.7">5</text>
<text x="66.2" y="170">120R</text>
<text x="85.3" y="168.1">2</text>
<text x="85.3" y="171.2">3</text>
<text x="45.7" y="174">RXD</text>
<text x="47.1" y="178.9">TJA1050</text>
<text x="52" y="174">VREF</text>
<text x="92.5" y="177.4">CAN</text>
<text x="49.3" y="204.5">R16</text>
<text x="49.3" y="209.6">R17</text>
<text x="61.7" y="204.5">10R</text>
<text x="61.7" y="209.5">10R</text>
<text x="49.3" y="214.7">R18</text>
<text x="61.3" y="214.6">1.5K</text>
<text x="223.9" y="210.9">104</text>
<text x="231.4" y="219">R33</text>
<text x="232" y="222.2">4.7K</text>
<text x="169.1" y="238.5">J19</text>
<text x="43.3" y="245.1">U6</text>
<text x="36.8" y="248.2">1</text>
<text x="36.8" y="250.7">2</text>
<text x="40.4" y="249.5">A0</text>
<text x="45.7" y="249.5">VCC</text>
<text x="52.3" y="248.2">8</text>
<text x="52.3" y="250.7">7</text>
<text x="68.3" y="246.4">104</text>
<text x="168.5" y="250.8">BEEP</text>
<text x="36.8" y="253.2">3</text>
<text x="36.8" y="255.8">4</text>
<text x="40.4" y="252">A1</text>
<text x="40.4" y="254.6">A2</text>
<text x="40.4" y="257.1">GND SDA</text>
<text x="46.1" y="254.6">SCL</text>
<text x="46.5" y="252">WP</text>
<text x="52.3" y="253.2">6</text>
<text x="52.3" y="255.8">5</text>
<text x="77.9" y="258">R19</text>
<text x="83.2" y="257.9">4.7K</text>
<text x="227.3" y="255.8">R34</text>
<text x="40" y="261.5">AT24C02</text>
<text x="127.4" y="259.4">R26</text>
<text x="133.6" y="259.3">1K</text>
<text x="227.8" y="258.9">4.7K</text>
<text x="78.1" y="267.7">R20</text>
<text x="83.4" y="267.6">4.7K</text>
<text x="137.3" y="268.1">10K</text>
<text x="137.9" y="265.1">R27</text>
<text x="217.4" y="265.7">104</text>
</g>
</svg>
